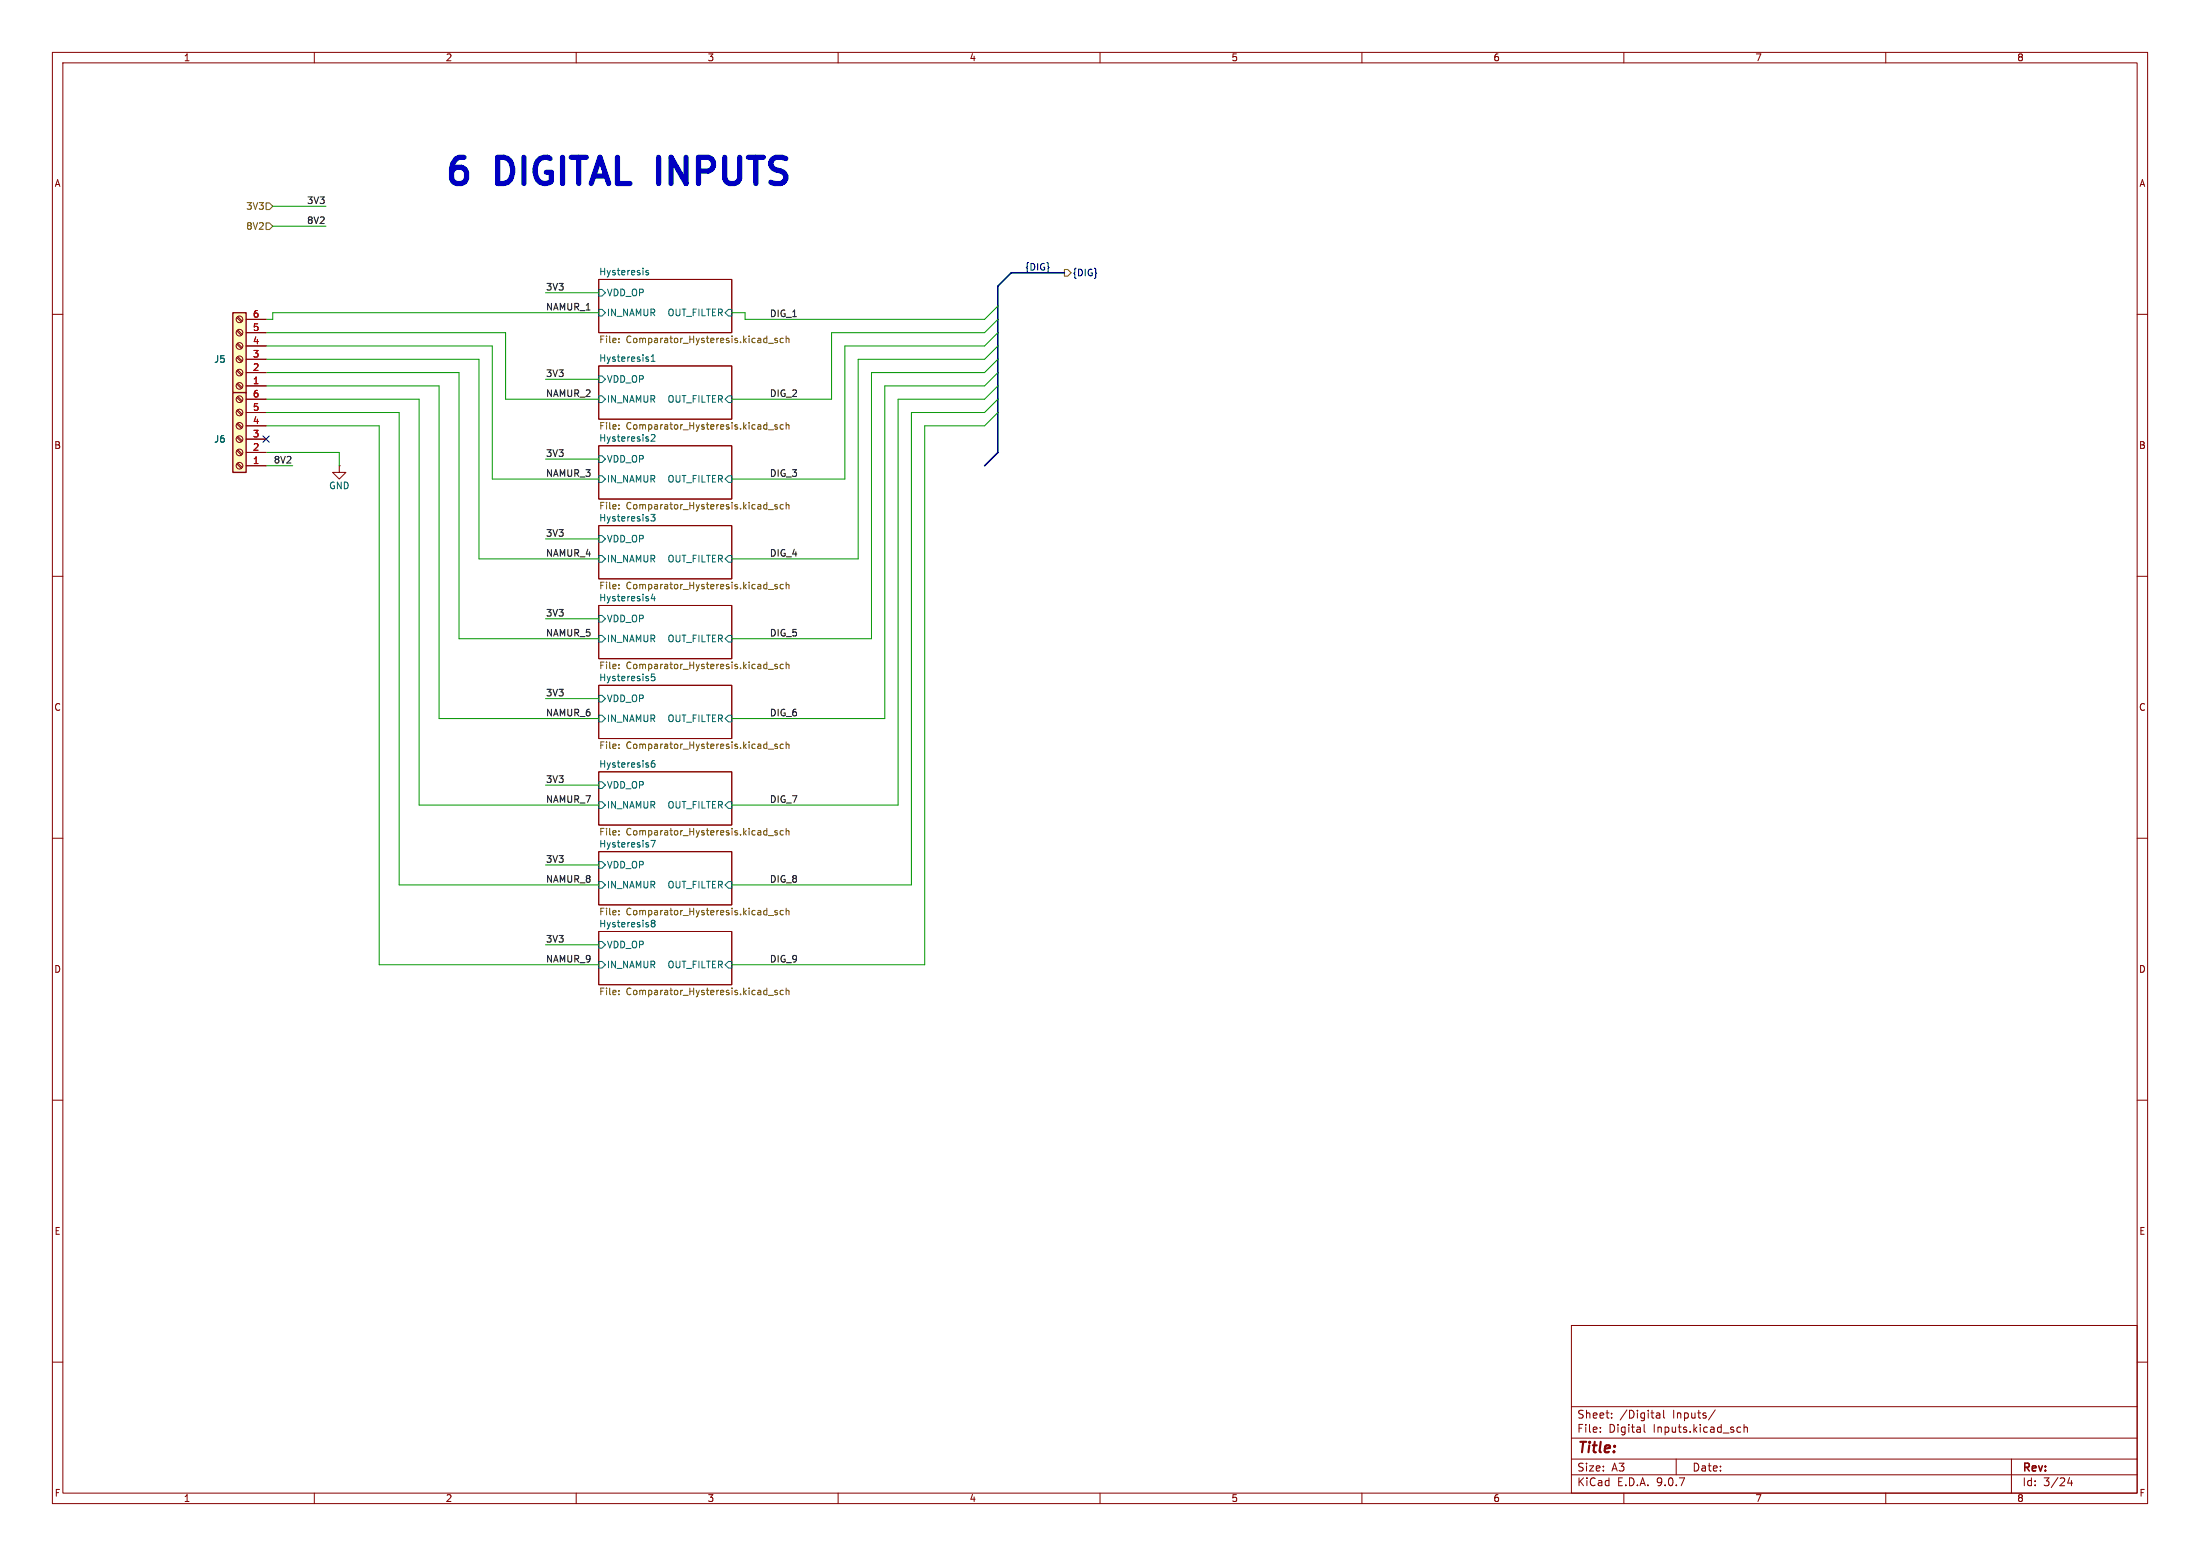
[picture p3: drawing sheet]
<svg xmlns="http://www.w3.org/2000/svg" width="420mm" height="297mm" viewBox="0 0 420 297" stroke-linecap="round" stroke-linejoin="round" font-family="sans-serif">
<g fill="none" stroke="#840000" stroke-width=".19">
<path d="M10 10h400v277h-400zM12 12h396v273h-396zM60 10v2M110 10v2M160 10v2M210 10v2M260 10v2M310 10v2M360 10v2M114.3 53.3h25.4v10.2h-25.4zM10 60h2M114.3 69.9h25.4v10.1h-25.4z"/>
<path d="M408 60h2M114.3 85.1h25.4v10.2h-25.4zM10 110h2M114.3 100.3h25.4v10.2h-25.4zM114.3 115.6h25.4v10.1h-25.4zM408 110h2M114.3 130.8h25.4v10.2h-25.4zM10 160h2M114.3 147.3h25.4v10.2h-25.4zM408 160h2M114.3 177.8h25.4v10.2h-25.4zM114.3 162.6h25.4v10.1h-25.4z"/>
<path d="M10 210h2M408 210h2M300 253h108v32h-108zM10 260h2M300 278.5h108M300 274.5h108M300 268.5h108M305.5 273.2v.2M305.5 272.5v.1M307.7 270.5v.2M307.7 269.8v.1M313.9 271.9v1.3l.2 .2"/>
<path d="M316.2 270.5l.2 .2 .5-.1M316.2 269.8h.6l.1 .9M316.9 270l-.5 .1-.2 .2M317.6 269.2v1.3l.2 .2M320 278.5v3M327.4 269.1l-1.2 1.9M331.7 273.3h.6M331.7 272.5h.6M332.9 272.5l.3-.1 .3 .1 .1 .9M332.9 271.9v1.5M384 278.5v6.5M408 260h2"/>
<path d="M60 285v2M110 285v2M160 285v2M210 285v2M260 285v2M300 281.5h108M310 285v2M360 285v2M395.1 282l-.4 1.1h1M395.4 282.6v1"/>
</g>
<g fill="none" stroke="#006464" stroke-width=".19">
<path d="M114.3 59.1h.6l.7 .6-.7 .6h-.6zM114.3 55.2h.6l.7 .7-.7 .6h-.6zM123.8 51.7l-.3-.1-.2 .2 .1 .2 .4 .1v.3h-.5M139.1 59.1h.6v1.2h-.6l-.7-.6zM114.3 75.6h.6l.7 .6-.7 .6h-.6zM114.3 71.8h.6l.7 .6-.7 .6h-.6zM123.8 68.6v.3M124.3 69h.7M124.3 68.1l.4-.4v1.3M139.1 75.6h.6v1.2h-.6l-.7-.6zM114.3 90.8h.6l.7 .6-.7 .7h-.6zM114.3 87h.6l.7 .6-.7 .7h-.6z"/>
<path d="M125 83.3l-.7 .9h.7M125 98.2l-.4 .5 .4 .1v.5l-.2 .2-.5-.2M139.1 90.8h.6v1.3h-.6l-.7-.7zM114.3 106h.6l.7 .7-.7 .6h-.6zM114.3 102.2h.6l.7 .7-.7 .6h-.6zM114.3 117.5h.6l.7 .6-.7 .6h-.6zM124.6 113.4l-.3 .9h.8M124.9 113.8v.9M139.1 106h.6v1.3h-.6l-.7-.6zM114.3 121.3h.6l.7 .6-.7 .7h-.6zM114.3 136.5h.6l.7 .7-.7 .6h-.6zM114.3 132.7h.6l.7 .7-.7 .6h-.6z"/>
<path d="M124.4 128.7l-.1 .6 .2-.2 .4 .1 .1 .5-.2 .2-.5-.1M139.1 121.3h.6v1.3h-.6l-.7-.7zM139.1 136.5h.6v1.3h-.6l-.7-.6zM114.3 153h.6l.7 .7-.7 .6h-.6zM114.3 149.2h.6l.7 .7-.7 .6h-.6zM124.9 145.2h-.3a.86 .86 0 0 0 0 1.2l.4-.1v-.4l-.2-.2h-.2l-.3 .2M139.1 153h.6v1.3h-.6l-.7-.6zM114.3 179.7h.6l.7 .6-.7 .7h-.6zM114.3 168.3h.6l.7 .6-.7 .6h-.6zM114.3 164.5h.6l.7 .6-.7 .6h-.6zM124.3 176l.3 .2M124.6 176.2l-.3 .2 .1 .4 .2 .1h.3l.1-.2v-.3l-.2-.2"/>
<path d="M124.6 176.2h.2M125 176l-.2 .2M125.1 160.4l-.5 1.3M139.1 168.3h.6v1.2h-.6l-.7-.6zM114.3 183.5h.6l.7 .7-.7 .6h-.6zM139.1 183.5h.6v1.3h-.6l-.7-.6z"/>
</g>
<g fill="none" stroke="#725600" stroke-width=".19">
<path d="M118.1 64.6v.1M118.1 65.3v.1M146.7 65.5h1M148.4 64.6h-.3l-.2 .1 .1 .2 .4 .1v.3h-.5M149.5 64.6h-.3l-.3 .2 .2 .5h.4M150.1 64.1v1.3M150.1 64.7l.2-.1h.3v.8M118.1 81.8v.1M118.1 81.1v.2M118.1 96.4v.1M118.1 97v.2M146.7 82h1"/>
<path d="M146.7 97.3h1M148.4 81.1h-.3l-.2 .2 .1 .1 .4 .2v.3h-.5M148.4 96.4l-.3-.1-.2 .2 .1 .2 .4 .1v.3h-.5M149.5 81.1h-.3l-.3 .2 .2 .6h.4M149.5 96.4l-.3-.1-.3 .3 .2 .5h.4M150.1 81.2l.2-.1h.3v.8M150.1 80.6v1.3M150.1 95.9v1.3M150.1 96.4l.2-.1 .3 .1v.8M118.1 111.6v.1M118.1 112.3v.1M146.7 112.5h1"/>
<path d="M148.4 111.6h-.3l-.2 .1 .1 .2 .4 .1v.3h-.5M149.5 111.6h-.3l-.3 .2 .2 .5h.4M150.1 111.1v1.3M150.1 111.7l.2-.1h.3v.8M118.1 126.9v.1M118.1 127.5v.1M146.7 127.8h1M148.4 126.9l-.3-.1-.2 .2 .1 .2 .4 .1v.3h-.5M149.5 126.9l-.3-.1-.3 .2 .2 .6h.4M150.1 126.4v1.2M150.1 126.9l.2-.1 .3 .1v.7M118.1 142.1v.1"/>
<path d="M118.1 142.8v.1M118.1 158.6v.1M118.1 159.3v.1M146.7 159.5h1M146.7 143h1M148.4 142.1l-.3-.1-.2 .2 .1 .2 .4 .1v.3h-.5M148.4 158.6l-.3-.1-.2 .2 .1 .2 .4 .1v.3h-.5M149.5 142.1l-.3-.1-.3 .3 .2 .5h.4M149.5 158.6l-.3-.1-.3 .3 .2 .5h.4M150.1 141.6v1.3M150.1 158.1v1.3M150.1 142.2l.2-.2 .3 .1v.8"/>
<path d="M150.1 158.7l.2-.2 .3 .1v.8M118.1 173.8v.2M118.1 174.5v.1M146.7 174.7h1M148.4 173.8h-.3l-.2 .2 .1 .1 .4 .2v.3h-.5M149.5 173.8h-.3l-.3 .2 .2 .6h.4M150.1 173.4v1.2M150.1 173.9l.2-.1h.3v.8M118.1 189.1v.1M118.1 189.7v.2M146.7 190h1M148.4 189.1l-.3-.1-.2 .2 .1 .2 .4 .1v.3h-.5"/>
<path d="M149.5 189.1l-.3-.1-.3 .3 .2 .5h.4M150.1 188.6v1.3M150.1 189.1l.2-.1 .3 .1v.8"/>
</g>
<path d="M44.4 59.7h2.6v15.2h-2.6z" fill="#ffffc2"/>
<path d="M44.4 59.7h2.6v15.2h-2.6z" fill="none" stroke="#840000" stroke-width=".25"/>
<g fill="none" stroke="#840000" stroke-width=".19">
<path d="M45.2 73.3l.9 .9M45.2 70.8l.9 .8M45.2 68.2l.9 .9M45.2 65.7l.9 .8M45.2 63.2l.9 .8M45.2 60.6l.9 .9M45.4 73.2l.9 .8M45.4 70.6l.9 .9M45.4 68.1l.9 .8M45.4 65.5l.9 .9M45.4 63l.9 .8M45.4 60.5l.9 .8"/>
<path d="M47 73.7h3.8M47 71.1h3.8M47 68.6h3.8M47 66h3.8M47 63.5h3.8M47 61h3.8"/>
<circle cx="45.7" cy="63.5" r=".63"/>
<circle cx="45.7" cy="68.6" r=".63"/>
<circle cx="45.7" cy="66" r=".63"/>
<circle cx="45.7" cy="71.1" r=".63"/>
<circle cx="45.7" cy="73.7" r=".63"/>
<circle cx="45.7" cy="61" r=".63"/>
</g>
<path d="M44.4 74.9h2.6v15.3h-2.6z" fill="#ffffc2"/>
<path d="M44.4 74.9h2.6v15.3h-2.6z" fill="none" stroke="#840000" stroke-width=".25"/>
<g fill="none" stroke="#840000" stroke-width=".19">
<path d="M45.2 78.4l.9 .8M45.2 75.9l.9 .8M45.4 78.2l.9 .9M45.4 75.7l.9 .8M47 78.7h3.8M47 76.2h3.8M47 73.7h3.8M47 71.1h3.8M47 68.6h3.8M47 66h3.8M47 63.5h3.8M47 61h3.8"/>
<path d="M45.2 88.6l.9 .8M45.2 86l.9 .9M45.2 83.5l.9 .8M45.2 80.9l.9 .9M45.4 88.4l.9 .8M45.4 85.9l.9 .8M45.4 83.3l.9 .9M45.4 80.8l.9 .8M47 88.9h3.8M47 86.4h3.8M47 83.8h3.8M47 81.3h3.8"/>
<path d="M64.8 88.9v1.3h1.2l-1.2 1.2-1.3-1.2h1.3M64.8 88.9h.1"/>
<circle cx="45.7" cy="76.2" r=".63"/>
<circle cx="45.7" cy="78.7" r=".63"/>
<circle cx="45.7" cy="88.9" r=".63"/>
<circle cx="45.7" cy="81.3" r=".63"/>
<circle cx="45.7" cy="83.8" r=".63"/>
<circle cx="45.7" cy="86.4" r=".63"/>
</g>
<path d="M50.8 38.7h.6l.7 .7-.7 .6h-.6zM50.8 42.5h.6l.7 .7-.7 .6h-.6zM203.2 51.4h.6l.7 .7-.7 .6h-.6z" fill="none" stroke="#725600" stroke-width=".19"/>
<path d="M203.2 52.1h-10.2l-2.5 2.5v31.8l-2.5 2.5" fill="none" stroke="#000084" stroke-width=".3"/>
<g fill="none" stroke="#009600" stroke-width=".19">
<path d="M52.1 39.4h10.1M52.1 43.2h10.1M104.1 55.9h10.2M114.3 59.7h-62.2v1.3h-1.3M190.5 58.4l-2.5 2.6h-45.8v-1.3h-2.5M50.8 78.7h25.4v90.2h38.1M50.8 68.6h40.6v38.1h22.9M50.8 76.2h29.2v77.5h34.3M50.8 66h43.2v25.4h20.3M50.8 71.1h36.8v50.8h26.7M50.8 73.7h33v63.5h30.5M50.8 63.5h45.7v12.7h17.8"/>
<path d="M104.1 72.4h10.2M190.5 76.2l-2.5 2.5h-14v90.2h-34.3M190.5 66l-2.5 2.6h-24.2v38.1h-24.1M190.5 63.5l-2.5 2.5h-26.7v25.4h-21.6M190.5 68.6l-2.5 2.5h-21.6v50.8h-26.7M190.5 71.1l-2.5 2.6h-19.1v63.5h-29.2M190.5 73.7l-2.5 2.5h-16.6v77.5h-31.7M190.5 78.7l-2.5 2.6h-11.5v102.9h-36.8M190.5 61l-2.5 2.5h-29.3v12.7h-19M50.8 81.3h21.6v102.9h41.9M50.8 86.4h14v2.5M50.8 88.9h5.1"/>
<path d="M104.1 87.6h10.2M104.1 102.9h10.2M104.1 118.1h10.2M104.1 133.4h10.2M104.1 149.9h10.2M104.1 165.1h10.2M104.1 180.3h10.2"/>
</g>
<path d="M50.2 83.2l1.2 1.2M51.4 83.2l-1.2 1.2" fill="none" stroke="#000084" stroke-width=".19"/>
<g font-size="7" fill="#0000c2">
<text x="84.3" y="36.8">6</text>
<text x="94.8" y="36.8">DIGITAL INPUTS</text>
</g>
<text font-size="2.8" fill="#840000" x="301" y="277.9">Title:</text>
<g font-size="2.1" fill="#840000">
<text x="301" y="273.7">File:</text>
<text x="301" y="271">Sheet:</text>
<text x="307.1" y="273.7">Digital</text>
<text x="309.2" y="271">/Digital</text>
<text x="315.7" y="273.7">Inputs.kicad_sch</text>
<text x="319.4" y="271">Inputs/</text>
<text x="301" y="281.1">Size:</text>
<text x="307.6" y="281.1">A3</text>
<text x="323" y="281.1">Date:</text>
<text x="386" y="281.3">Rev:</text>
<text x="301" y="283.9">KiCad</text>
<text x="308.7" y="283.9">E.D.A.</text>
<text x="316.3" y="283.9">9.0.7</text>
<text x="386" y="283.9">Id:</text>
<text x="390.1" y="283.9">3/24</text>
</g>
<g font-size="1.8" fill="#840000">
<text x="35" y="11.9">1</text>
<text x="85" y="11.9">2</text>
<text x="135" y="11.9">3</text>
<text x="185" y="11.9">4</text>
<text x="235" y="11.9">5</text>
<text x="285" y="11.9">6</text>
<text x="335" y="11.9">7</text>
<text x="385" y="11.9">8</text>
<text x="10.3" y="35.9">A</text>
<text x="408.3" y="35.9">A</text>
<text x="10.3" y="85.9">B</text>
<text x="408.2" y="85.9">B</text>
<text x="10.3" y="135.9">C</text>
<text x="408.2" y="135.9">C</text>
<text x="10.3" y="185.9">D</text>
<text x="408.2" y="185.9">D</text>
<text x="10.3" y="235.9">E</text>
<text x="408.3" y="235.9">E</text>
<text x="10.3" y="285.9">F</text>
<text x="35" y="286.9">1</text>
<text x="85" y="286.9">2</text>
<text x="135" y="286.9">3</text>
<text x="185" y="286.9">4</text>
<text x="235" y="286.9">5</text>
<text x="285" y="286.9">6</text>
<text x="335" y="286.9">7</text>
<text x="385" y="286.9">8</text>
<text x="408.3" y="285.9">F</text>
</g>
<g font-size="1.8" fill="#725600">
<text x="46.9" y="40.2">3V3</text>
<text x="46.9" y="44">8V2</text>
<text x="114.3" y="65.8">File:</text>
<text x="119.5" y="65.8">Comparator_Hysteresis.kicad_sch</text>
<text x="114.3" y="82.3">File:</text>
<text x="114.3" y="97.6">File:</text>
<text x="114.3" y="112.8">File:</text>
<text x="119.5" y="112.8">Comparator_Hysteresis.kicad_sch</text>
<text x="114.3" y="128">File:</text>
<text x="114.3" y="143.3">File:</text>
<text x="119.5" y="143.3">Comparator_Hysteresis.kicad_sch</text>
<text x="114.3" y="159.8">File:</text>
<text x="114.3" y="175">File:</text>
<text x="119.5" y="175">Comparator_Hysteresis.kicad_sch</text>
<text x="114.3" y="190.3">File:</text>
<text x="119.5" y="190.3">Comparator_Hysteresis.kicad_sch</text>
</g>
<g font-size="1.8" fill="#0f0f0f">
<text x="58.5" y="39">3V3</text>
<text x="58.5" y="42.8">8V2</text>
<text x="104.1" y="59.3">NAMUR_1</text>
<text x="104.1" y="55.5">3V3</text>
<text x="146.9" y="60.6">DIG_1</text>
<text x="104.1" y="75.9">NAMUR_2</text>
<text x="104.1" y="72">3V3</text>
<text x="146.9" y="75.9">DIG_2</text>
<text x="52.2" y="88.6">8V2</text>
<text x="104.1" y="87.3">3V3</text>
<text x="104.1" y="91.1">NAMUR_3</text>
<text x="146.9" y="91.1">DIG_3</text>
<text x="104.1" y="106.3">NAMUR_4</text>
<text x="104.1" y="102.5">3V3</text>
<text x="146.9" y="106.3">DIG_4</text>
<text x="104.1" y="117.8">3V3</text>
<text x="104.1" y="121.6">NAMUR_5</text>
<text x="146.9" y="121.6">DIG_5</text>
<text x="104.1" y="136.8">NAMUR_6</text>
<text x="104.1" y="133">3V3</text>
<text x="146.9" y="136.8">DIG_6</text>
<text x="104.1" y="149.5">3V3</text>
<text x="104.1" y="153.3">NAMUR_7</text>
<text x="146.9" y="153.3">DIG_7</text>
<text x="104.1" y="164.8">3V3</text>
<text x="104.1" y="168.6">NAMUR_8</text>
<text x="146.9" y="168.6">DIG_8</text>
<text x="104.1" y="180">3V3</text>
<text x="104.1" y="183.8">NAMUR_9</text>
<text x="146.9" y="183.8">DIG_9</text>
</g>
<g font-size="1.8" fill="#006464">
<text x="114.3" y="52.6">Hysteresis</text>
<text x="115.8" y="56.7">VDD_OP</text>
<text x="115.8" y="60.6">IN_NAMUR</text>
<text x="127.3" y="60.6">OUT_FILTER</text>
<text x="40.8" y="69.4">J5</text>
<text x="114.3" y="69.1">Hysteresis1</text>
<text x="115.8" y="77.1">IN_NAMUR</text>
<text x="115.8" y="73.3">VDD_OP</text>
<text x="127.3" y="77.1">OUT_FILTER</text>
<text x="119.5" y="82.3">Comparator_Hysteresis.kicad_sch</text>
<text x="40.8" y="84.7">J6</text>
<text x="114.3" y="84.4">Hysteresis2</text>
<text x="115.8" y="88.5">VDD_OP</text>
<text x="62.7" y="93.6">GND</text>
<text x="115.8" y="92.3">IN_NAMUR</text>
<text x="127.3" y="92.3">OUT_FILTER</text>
<text x="114.3" y="99.6">Hysteresis3</text>
<text x="119.5" y="97.6">Comparator_Hysteresis.kicad_sch</text>
<text x="115.8" y="107.5">IN_NAMUR</text>
<text x="115.8" y="103.7">VDD_OP</text>
<text x="127.3" y="107.5">OUT_FILTER</text>
<text x="114.3" y="114.9">Hysteresis4</text>
<text x="115.8" y="119">VDD_OP</text>
<text x="115.8" y="122.8">IN_NAMUR</text>
<text x="127.3" y="122.8">OUT_FILTER</text>
<text x="114.3" y="130.1">Hysteresis5</text>
<text x="119.5" y="128">Comparator_Hysteresis.kicad_sch</text>
<text x="115.8" y="134.2">VDD_OP</text>
<text x="115.8" y="138">IN_NAMUR</text>
<text x="127.3" y="138">OUT_FILTER</text>
<text x="114.3" y="146.6">Hysteresis6</text>
<text x="115.8" y="154.5">IN_NAMUR</text>
<text x="115.8" y="150.7">VDD_OP</text>
<text x="127.3" y="154.5">OUT_FILTER</text>
<text x="114.3" y="161.8">Hysteresis7</text>
<text x="119.5" y="159.8">Comparator_Hysteresis.kicad_sch</text>
<text x="115.8" y="166">VDD_OP</text>
<text x="115.8" y="169.8">IN_NAMUR</text>
<text x="127.3" y="169.8">OUT_FILTER</text>
<text x="114.3" y="177.1">Hysteresis8</text>
<text x="115.8" y="185">IN_NAMUR</text>
<text x="115.8" y="181.2">VDD_OP</text>
<text x="127.3" y="185">OUT_FILTER</text>
</g>
<g font-size="1.8" fill="#000084">
<text x="195.6" y="51.7">{DIG}</text>
<text x="204.7" y="52.9">{DIG}</text>
</g>
<g font-size="1.8" fill="#a90000">
<text x="48.2" y="65.8">4</text>
<text x="48.2" y="63.2">5</text>
<text x="48.2" y="60.7">6</text>
<text x="48.2" y="70.9">2</text>
<text x="48.2" y="68.3">3</text>
<text x="48.2" y="73.4">1</text>
<text x="48.2" y="75.9">6</text>
<text x="48.2" y="83.6">3</text>
<text x="48.2" y="81">4</text>
<text x="48.2" y="78.5">5</text>
<text x="48.2" y="88.6">1</text>
<text x="48.2" y="86.1">2</text>
</g>
</svg>
